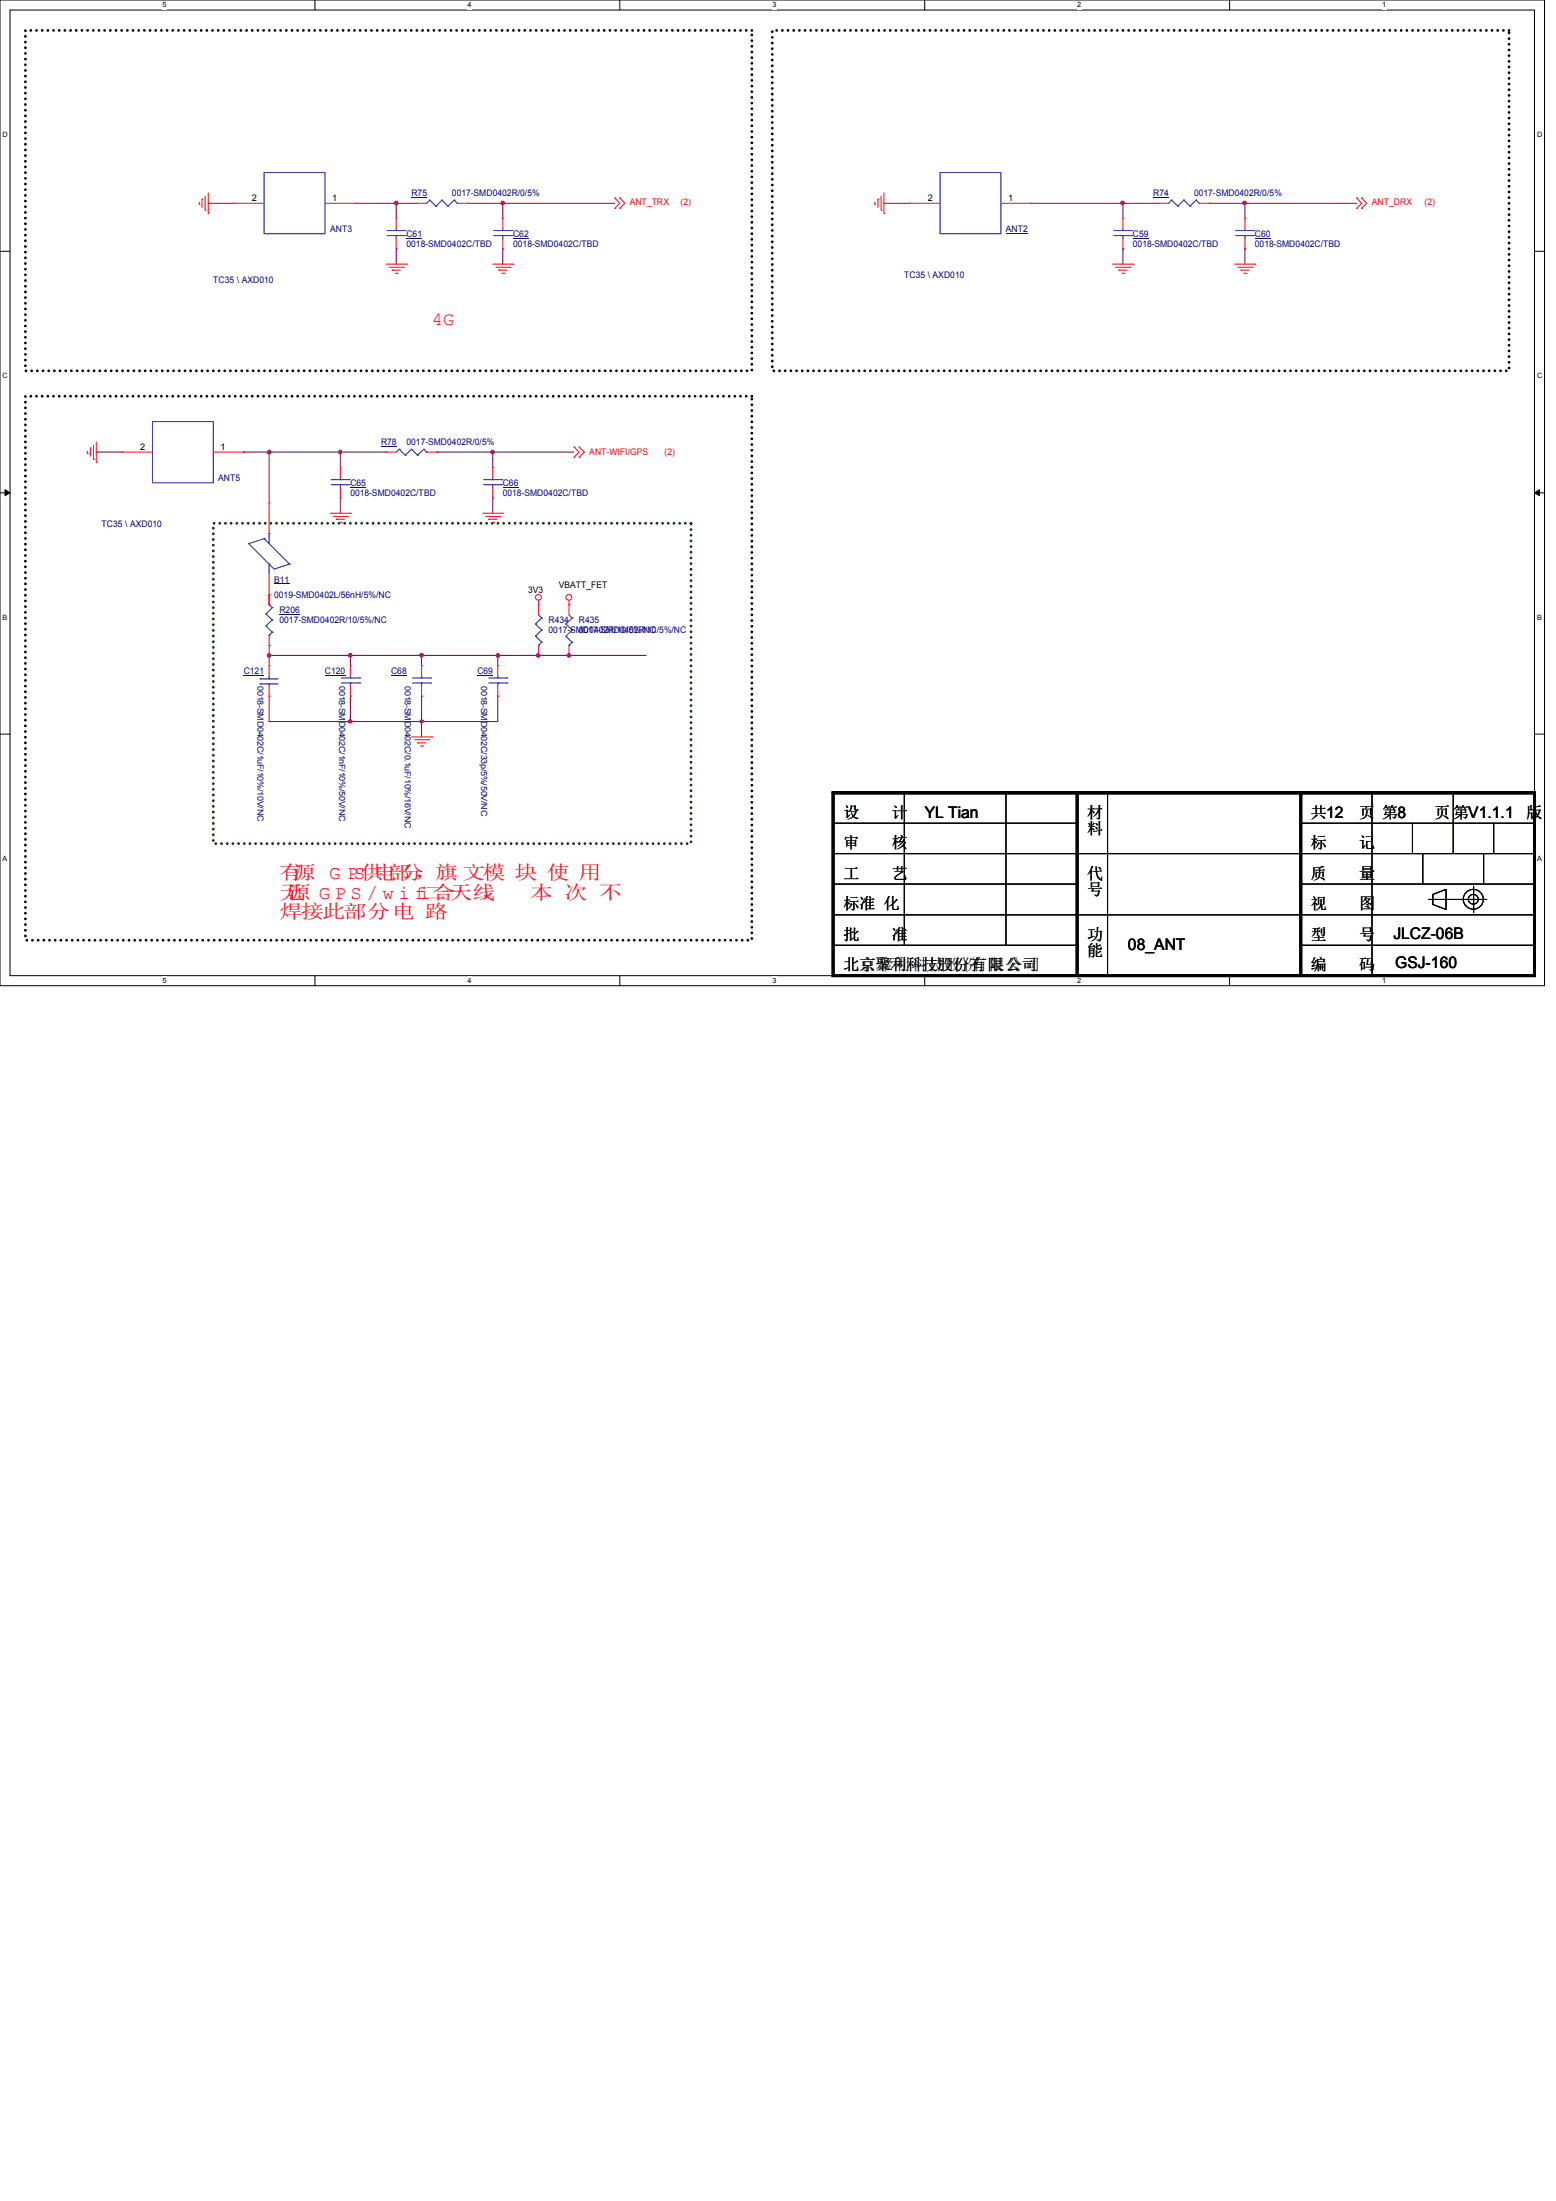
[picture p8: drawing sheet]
<svg xmlns="http://www.w3.org/2000/svg" width="210mm" height="297mm" viewBox="0 0 210 297" stroke-linecap="round" stroke-linejoin="round" font-family="sans-serif">
<path d="M0 0h208.4v133h-208.4zM1.4 1.4h205.7v130.3h-205.7z" fill="none" stroke="#000" stroke-width=".13"/>
<g fill="#fff">
<path d="M21.9 .1h.6v1.1h-.6z"/>
<path d="M21.9 131.8h.6v1.1h-.6z"/>
</g>
<path d="M42.5 0v1.4M42.5 131.7v1.3" fill="none" stroke="#000" stroke-width=".13"/>
<g fill="#fff">
<path d="M63.1 .1h.5v1.1h-.5z"/>
<path d="M63.1 131.8h.5v1.1h-.5z"/>
</g>
<path d="M83.7 0v1.4M83.7 131.7v1.3" fill="none" stroke="#000" stroke-width=".13"/>
<g fill="#fff">
<path d="M104.2 .1h.6v1.1h-.6z"/>
<path d="M104.2 131.8h.6v1.1h-.6z"/>
</g>
<path d="M124.8 0v1.4M124.8 131.7v1.3" fill="none" stroke="#000" stroke-width=".13"/>
<g fill="#fff">
<path d="M145.4 .1h.5v1.1h-.5z"/>
<path d="M145.4 131.8h.5v1.1h-.5z"/>
</g>
<path d="M165.9 0v1.4M165.9 131.7v1.3" fill="none" stroke="#000" stroke-width=".13"/>
<g fill="#fff">
<path d="M186.5 .1h.6v1.1h-.6z"/>
<path d="M186.5 131.8h.6v1.1h-.6z"/>
<path d="M.3 17.6h.8v1.1h-.8z"/>
<path d="M207.4 17.6h.8v1.1h-.8z"/>
<path d="M.3 50.2h.8v1.1h-.8z"/>
<path d="M207.4 50.2h.8v1.1h-.8z"/>
</g>
<path d="M0 33.9h1.4M207.1 33.9h1.3" fill="none" stroke="#000" stroke-width=".13"/>
<g fill="#fff">
<path d="M.3 82.8h.7v1.1h-.7z"/>
<path d="M207.4 82.8h.7v1.1h-.7z"/>
</g>
<path d="M0 66.5h1.4M207.1 66.5h1.3" fill="none" stroke="#000" stroke-width=".13"/>
<path d="M.7 66.1l.7 .4-.7 .4zM207.1 66.5l.7-.4v.8z" fill="#000" stroke="#000" stroke-width=".13"/>
<g fill="#fff">
<path d="M.3 115.3h.7v1.1h-.7z"/>
<path d="M207.4 115.3h.7v1.1h-.7z"/>
</g>
<g fill="none" stroke="#000" stroke-width=".13">
<path d="M0 99.1h1.4M207.1 99.1h1.3M112.4 115.2h94.7M112.4 111.1h33M112.4 119.3h33M122 107v20.6M135.8 107v20.6M149.5 107v24.7M175.6 119.3h31.5M175.6 111.1h31.5M185.2 107v24.7M190.6 111.1v4.1"/>
<path d="M192 115.2v4.1M196.1 107v8.2M198.9 119.6v3.5M200.2 115.2v4.1M201.6 111.1v4.1M112.4 123.4h94.7M112.4 127.6h33M175.6 127.6h31.5M192.8 121.4h7.9M193.4 120.7l1.8-.7v2.7l-1.8-.7z"/>
<circle cx="198.8" cy="121.4" r=".67"/>
<circle cx="198.8" cy="121.4" r="1.35"/>
</g>
<path d="M28.8 70.6h64.5v43.2h-64.5z" fill="none" stroke="#004000" stroke-width=".38" stroke-dasharray="0 .8"/>
<path d="M3.4 4.1h98.1v45.9h-98.1zM104.2 4.1h99.5v45.9h-99.5zM3.4 53.5h98.1v73.4h-98.1z" fill="none" stroke="#000" stroke-width=".38" stroke-dasharray="0 .8"/>
<g fill="none" stroke="#800040" stroke-width=".13">
<path d="M28.1 27.4h.1M28.1 27.4h3.4M48 27.4h.1M48 27.4h8.2M53.5 27.4h.1M53.5 33.6h.1M53.5 27.4v2.1M53.5 33.6v2M63.1 27.4h.1M63.1 27.4h19.9M67.9 27.4h.1M67.9 33.6h.1"/>
<path d="M67.9 27.4v2.1M67.9 33.6v2M119.3 27.4h.1M119.3 27.4h3.4M139.2 27.4h.1M139.2 27.4h17.1M151.6 27.4h.1M151.6 33.6h.1M151.6 27.4v2.1M151.6 33.6v2M163.2 27.4h.1M163.2 27.4h19.9"/>
<path d="M168 27.4h.1M168 33.6h.1M168 27.4v2.1M168 33.6v2M13 61h.1M13 61h3.4M32.9 61h.1M32.9 61h19.2M36.3 61h.1M36.3 61v6.9M45.9 61h.1M45.9 67.2h.1"/>
<path d="M45.9 61v2.1M45.9 67.2v2.1M59 61h.1M59 61h18.5M66.5 67.2h.1M66.5 61h.1M66.5 61v2.1M66.5 67.2v2.1M36.3 88.4h.1M36.3 87.1h.1M36.3 80.2h.1M36.3 93.9h.1"/>
<path d="M36.3 97.4h.1M36.3 88.4h50.8M36.3 80.2v1.4M36.3 87.1v2.7M36.3 93.9v3.5M47.3 88.4h.1M47.3 93.9h.1M47.3 97.4h.1M47.3 88.4v1.4M47.3 93.9v3.5M56.9 88.4h.1M56.9 97.4h.1"/>
<path d="M56.9 93.9h.1M56.9 88.4v1.4M56.9 93.9v5.5M67.2 88.4h.1M67.2 93.9h.1M67.2 88.4v1.4M67.2 93.9v3.5h-30.9M72.7 88.4h.1M76.8 88.4h.1M87.1 88.4h.1"/>
</g>
<g fill="#f0f" stroke="#f0f" stroke-width=".13">
<circle cx="53.5" cy="27.4" r=".25"/>
<circle cx="67.9" cy="27.4" r=".25"/>
<circle cx="151.5" cy="27.4" r=".25"/>
<circle cx="168" cy="27.4" r=".25"/>
<circle cx="66.5" cy="61" r=".24"/>
<circle cx="56.9" cy="88.4" r=".25"/>
<circle cx="47.3" cy="88.4" r=".25"/>
<circle cx="67.2" cy="88.4" r=".25"/>
<circle cx="36.3" cy="88.4" r=".25"/>
<circle cx="56.9" cy="97.4" r=".24"/>
<circle cx="47.3" cy="97.4" r=".24"/>
<circle cx="45.9" cy="61" r=".24"/>
<circle cx="36.3" cy="61" r=".25"/>
<circle cx="72.6" cy="88.4" r=".25"/>
<circle cx="76.8" cy="88.4" r=".24"/>
</g>
<g fill="none" stroke="#f00" stroke-width=".13">
<path d="M26.9 27.6h.1M26.9 27.3v.3M27.3 26.9h.1M27.3 26.9v1.1M27.7 28.4h.1M27.7 26.5v1.9M28.1 28.8h.1M28.1 26v2.8M31.5 27.4h.1M31.5 27.4h4.1M43.9 27.4h4.1M48 27.4h.1"/>
<path d="M52.1 35.6h2.8M52.5 36.1h1.9M52.9 36.4h.1M52.9 36.4h1.1M53.3 36.9h.3M53.5 29.5h.1M53.5 33.6h.1M53.5 29.5v1.4M53.5 32.2v1.4M53.6 36.9h.1M54.4 36.1h.1M54.9 35.6h.1"/>
<path d="M56.2 27.4h.1M56.2 27.4h1.4M61.7 27.4h1.4M63.1 27.4h.1M66.5 35.6h2.8M66.9 36.1h1.9M67.3 36.4h.1M67.3 36.4h1.1M67.7 36.9h.3M67.9 29.5h.1M67.9 33.6h.1M67.9 29.5v1.4"/>
<path d="M67.9 32.2v1.4M68 36.9h.1M68.8 36.1h.1M69.3 35.6h.1M83 28.1h.1M83 26.7h.1M83 26.7l.7 .7-.7 .7M83.7 28.1h.1M83.7 26.7h.1M83.7 26.7l.6 .7-.6 .7M118.1 27.6h.1M118.1 27.3v.3"/>
<path d="M118.5 26.9h.1M118.5 26.9v1.1M118.9 28.4h.1M118.9 26.5v1.9M119.3 28.8h.1M119.3 26v2.8M122.7 27.4h.1M122.7 27.4h4.2M135.1 27.4h4.1M139.2 27.4h.1M150.2 35.6h2.7M150.6 36.1h1.9"/>
<path d="M151 36.4h.1M151 36.4h1.1M151.4 36.9h.3M151.6 29.5h.1M151.6 33.6h.1M151.6 29.5v1.4M151.6 32.2v1.4M151.7 36.9h.1M152.5 36.1h.1M152.9 35.6h.1M156.3 27.4h.1M156.3 27.4h1.4"/>
<path d="M161.8 27.4h1.4M163.2 27.4h.1M166.6 35.6h2.8M167 36.1h2M167.5 36.4h.1M167.5 36.4h1.1M167.9 36.9h.2M168 29.5h.1M168 33.6h.1M168 29.5v1.4M168 32.2v1.4M168.1 36.9h.1"/>
<path d="M169 36.1h.1M169.4 35.6h.1M183.1 28.1h.1M183.1 26.7h.1M183.1 26.7l.7 .7-.7 .7M183.8 28.1h.1M183.8 26.7h.1M183.8 26.7l.6 .7-.6 .7M13 59.6v2.8M11.8 61.2h.1M11.8 60.9v.3M12.2 60.5h.1"/>
<path d="M12.2 60.5v1.1M12.6 62h.1M12.6 60.1v1.9M13 62.4h.1M16.4 61h.1M16.4 61h4.2M28.8 61h4.1M32.9 61h.1M36.3 67.9h.1M36.3 67.9v4.1M36.3 77.5v4.1M44.6 69.3h2.7"/>
<path d="M45 69.7h1.9M45.4 70.1h.1M45.4 70.1h1.1M45.8 70.5h.3M45.9 63.1h.1M45.9 67.2h.1M45.9 63.1v1.3M45.9 65.8v1.4M46.1 70.5h.1M46.9 69.7h.1M47.3 69.3h.1M52.1 61h.1"/>
<path d="M52.1 61h1.4M57.6 61h1.4M59 61h.1M65.2 69.3h2.7M65.5 69.7h2M66 70.1h.1M66 70.1h1.1M66.4 70.5h.2M66.5 63.1h.1M66.5 67.2h.1M66.5 63.1v1.3M66.5 65.8v1.4"/>
<path d="M66.6 70.5h.1M67.5 69.7h.1M67.9 69.3h.1M77.5 61.7h.1M77.5 60.3h.1M77.5 60.3l.6 .7-.6 .7M78.1 61.7h.1M78.1 60.3h.1M78.1 60.3l.8 .7-.8 .7M36.3 81.6h.1M36.3 80.2h.1M36.3 87.1h.1"/>
<path d="M36.3 93.9h.1M36.3 89.8h.1M36.3 85.7v1.4M36.3 89.8v1.4M36.3 92.6v1.3M47.3 89.8h.1M47.3 93.9h.1M47.3 89.8v1.4M47.3 92.6v1.3M55.5 99.4h2.8M56 99.8h1.9M56.9 89.8h.1"/>
<path d="M56.9 93.9h.1M56.9 89.8v1.4M56.9 92.6v1.3M57.9 99.8h.1M58.3 99.4h.1M67.2 89.8h.1M67.2 93.9h.1M67.2 89.8v1.4M67.2 92.6v1.3M72.7 81.6h.1M72.7 88.4h.1M72.7 81v2"/>
<path d="M72.7 87.1v1.3M76.8 81.6h.1M76.8 88.4h.1M76.8 81v2M76.8 87.1v1.3M56.3 100.2h.1M56.3 100.2h1.1M56.8 100.7h.2M57 100.7h.1"/>
<circle cx="72.7" cy="80.6" r=".39"/>
<circle cx="76.8" cy="80.6" r=".39"/>
</g>
<path d="M112.4 107h94.7v24.7h-94.7zM112.4 107h63.2M145.4 107v24.7M175.6 107h31.5M175.6 107v24.7" fill="none" stroke="#000" stroke-width=".38"/>
<g fill="none" stroke="#00f" stroke-width=".13">
<path d="M35.6 23.3h8.3v8.2h-8.3zM52.2 31.8h2.5M52.2 31.1h2.5M53.5 31.1h.1M53.5 31.8h.1M53.5 30.9v.2M53.5 31.8v.4M54.7 31.8h.1M54.7 31.1h.1M58 27h.1M58 27l-.4 .4M58 27l.8 .8"/>
<path d="M58.8 27.8h.1M59.6 27h.1M59.6 27l-.8 .8M59.6 27l.9 .8M60.5 27.8h.1M61.3 27h.1M61.3 27l-.8 .8M61.3 27l.4 .4M61.7 27.4h.1M66.6 31.8h2.5M66.6 31.1h2.5M67.9 31.1h.1"/>
<path d="M67.9 31.8h.1M67.9 30.9v.2M67.9 31.8v.4M69.1 31.8h.1M69.1 31.1h.1M126.9 23.3h8.2v8.2h-8.2zM150.3 31.8h2.5M150.3 31.1h2.5M151.6 31.1h.1M151.6 31.8h.1M151.6 30.9v.2M151.6 31.8v.4"/>
<path d="M152.8 31.8h.1M152.8 31.1h.1M158.1 27h.1M158.1 27l-.4 .4M158.1 27l.9 .8M159 27.8h.1M159.8 27h.1M159.8 27l-.8 .8M159.8 27l.8 .8M160.6 27.8h.1M161.4 27h.1M161.4 27l-.8 .8"/>
<path d="M161.4 27l.4 .4M161.8 27.4h.1M166.8 31.8h2.4M166.8 31.1h2.4M168 31.1h.1M168 31.8h.1M168 30.9v.2M168 31.8v.4M169.2 31.8h.1M169.2 31.1h.1M20.6 56.9h8.2v8.3h-8.2zM33.6 73.4h.1"/>
<path d="M33.6 73.4l3.4 3.4 2.1-.7M35.6 72.7h.1M35.6 72.7l3.5 3.4M35.6 72.7l-2 .7M36.3 76.1h.1M36.3 72h.1M36.3 72v1.4M36.3 76.1v1.4M39.1 76.1h.1M44.7 65.4h2.5M44.7 64.7h2.5M45.9 64.7h.1"/>
<path d="M45.9 65.4h.1M45.9 64.4v.3M45.9 65.4v.4M47.2 65.4h.1M47.2 64.7h.1M53.9 60.6h.1M53.9 60.6l-.4 .4M53.9 60.6l.8 .8M54.7 61.4h.1M55.5 60.6h.1M55.5 60.6l-.8 .8M55.5 60.6l.8 .8"/>
<path d="M56.3 61.4h.1M57.2 60.6h.1M57.2 60.6l-.9 .8M57.2 60.6l.4 .4M57.6 61h.1M65.3 65.4h2.4M65.3 64.7h2.4M66.5 64.7h.1M66.5 65.4h.1M66.5 64.4v.3M66.5 65.4v.4M67.7 65.4h.1"/>
<path d="M67.7 64.7h.1M35.1 91.6h.1M35.1 92.3h.1M35.1 91.6h2.4M35.1 92.3h2.4M35.9 82.8h.1M35.9 84.5h.1M35.9 82.8l.8 .9M35.9 84.5l.8 .8M36.3 85.7h.1M36.3 92.3h.1M36.3 91.6h.1"/>
<path d="M36.3 91.2v.4M36.3 92.3v.3M36.3 81.6l.4 .4M36.7 82h.1M36.7 83.7h.1M36.7 85.3h.1M36.7 82l-.8 .8M36.7 83.7l-.8 .8M36.7 85.3l-.4 .4M46.1 92.2h2.5M46.1 91.5h2.5M47.3 91.5h.1"/>
<path d="M47.3 92.2h.1M47.3 91.2v.3M47.3 92.2v.4M48.6 92.2h.1M48.6 91.5h.1M55.7 92.2h2.4M55.7 91.5h2.4M56.9 91.5h.1M56.9 92.2h.1M56.9 91.2v.3M56.9 92.2v.4M58.1 92.2h.1"/>
<path d="M58.1 91.5h.1M66 92.2h2.4M66 91.5h2.4M67.2 91.5h.1M67.2 92.2h.1M67.2 91.2v.3M67.2 92.2v.4M68.4 92.2h.1M68.4 91.5h.1M72.3 84.2h.1M72.3 85.9h.1M72.3 84.2l.8 .8"/>
<path d="M72.3 85.9l.8 .8M72.7 87.1h.1M72.7 83l.4 .4M73.1 83.4h.1M73.1 85h.1M73.1 86.7h.1M73.1 83.4l-.8 .8M73.1 85l-.8 .9M73.1 86.7l-.4 .4M76.4 84.2h.1M76.4 85.9h.1M76.4 84.2l.8 .8"/>
<path d="M76.4 85.9l.8 .8M76.8 87.1h.1M76.8 83l.4 .4M77.2 83.4h.1M77.2 85h.1M77.2 86.7h.1M77.2 83.4l-.8 .8M77.2 85l-.8 .9M77.2 86.7l-.4 .4"/>
</g>
<g fill="none" stroke="#000080" stroke-width=".13">
<path d="M54.9 32.2h2.1M55.5 26.7h2.2M69.3 32.2h2.1M135.8 31.5h2.9M152.9 32.2h2.1M155.7 26.7h2.1M169.4 32.2h2.1M37 78.8h2M47.3 65.7h2.1M51.4 60.3h2.2M67.9 65.7h2.1M32.9 91.1h2.7"/>
<path d="M37.7 82.9h2.8M43.9 91.1h2.7M52.8 91.1h2.1M64.4 91.1h2.1"/>
</g>
<g font-size="2.6" fill="#f00">
<text x="37.7" y="118.7">有</text>
<text x="39.5" y="118.7">源 G PS供 部 ，旗 文模 块 使 用</text>
<text x="50.4" y="118.7">电 分</text>
<text x="37.7" y="121.2">无</text>
<text x="37.7" y="123.8">焊接此部分电 路</text>
<text x="38.8" y="121.2">源 G P S / w i fi二一</text>
<text x="58.3" y="121.2">合天线</text>
<text x="64.9" y="121.2">，</text>
<text x="71.5" y="121.2">本 次 不</text>
</g>
<text font-size="2.5" fill="#f00" x="58.3" y="43.8">4G</text>
<g font-size="2.2">
<text x="113.8" y="110.3">设</text>
<text x="120.4" y="110.3">计</text>
<text x="124.8" y="110.3">YL Tian</text>
<text x="146.7" y="110.3">材</text>
<text x="146.7" y="112.6">料</text>
<text x="176.9" y="110.3">共12</text>
<text x="183.4" y="110.3">页</text>
<text x="186.5" y="110.3">第8</text>
<text x="193.6" y="110.3">页</text>
<text x="196.1" y="110.3">第V1.1.1</text>
<text x="206" y="110.3">版</text>
<text x="113.8" y="114.4">审</text>
<text x="113.8" y="118.6">工</text>
<text x="120.4" y="114.4">核</text>
<text x="120.4" y="118.6">艺</text>
<text x="146.7" y="118.6">代</text>
<text x="176.9" y="118.6">质</text>
<text x="176.9" y="114.4">标</text>
<text x="183.4" y="118.6">量</text>
<text x="183.4" y="114.4">记</text>
<text x="113.8" y="122.7">标准 化</text>
<text x="146.7" y="120.8">号</text>
<text x="176.9" y="122.7">视</text>
<text x="183.4" y="122.7">图</text>
<text x="113.8" y="126.8">批</text>
<text x="113.8" y="130.9">北京聚利科技股份有限公司</text>
<text x="113.8" y="130.9">北京聚利科技股份有 限公司</text>
<text x="113.8" y="130.9">北京聚利科技股份</text>
<text x="120.4" y="126.8">准</text>
<text x="131.2" y="130.9">有限 公司</text>
<text x="146.7" y="126.8">功</text>
<text x="146.7" y="129">能</text>
<text x="152.2" y="128.1">08_ANT</text>
<text x="176.9" y="126.8">型</text>
<text x="176.9" y="130.9">编</text>
<text x="183.4" y="126.8">号</text>
<text x="183.4" y="130.9">码</text>
<text x="188" y="126.7">JLCZ-06B</text>
<text x="188.3" y="130.6">GSJ-160</text>
</g>
<g font-size="1.2">
<text x="34" y="27.1">2</text>
<text x="44.8" y="27.1">1</text>
<text x="125.2" y="27.1">2</text>
<text x="136.1" y="27.1">1</text>
<text x="18.9" y="60.7">2</text>
<text x="29.8" y="60.7">1</text>
<text x="71.3" y="80">3V3</text>
<text x="75.4" y="79.3">VBATT_FET</text>
</g>
<g font-size="1.2" fill="#000080">
<text x="55.5" y="26.5">R75</text>
<text x="61" y="26.5">0017-SMD0402R/0/5%</text>
<text x="155.6" y="26.5">R74</text>
<text x="161.1" y="26.5">0017-SMD0402R/0/5%</text>
<text x="44.6" y="31.3">ANT3</text>
<text x="54.9" y="32">C61</text>
<text x="54.9" y="33.4">0018-SMD0402C/TBD</text>
<text x="69.3" y="32">C62</text>
<text x="69.3" y="33.4">0018-SMD0402C/TBD</text>
<text x="135.8" y="31.3">ANT2</text>
<text x="152.9" y="32">C59</text>
<text x="152.9" y="33.4">0018-SMD0402C/TBD</text>
<text x="169.4" y="32">C60</text>
<text x="169.4" y="33.4">0018-SMD0402C/TBD</text>
<text x="28.8" y="38.1">TC35 \ AXD010</text>
<text x="122" y="37.5">TC35 \ AXD010</text>
<text x="29.5" y="64.9">ANT5</text>
<text x="47.3" y="65.6">C65</text>
<text x="51.4" y="60.1">R78</text>
<text x="54.9" y="60.1">0017-SMD0402R/0/5%</text>
<text x="67.9" y="65.6">C66</text>
<text x="13.7" y="71.1">TC35 \ AXD010</text>
<text x="47.3" y="67">0018-SMD0402C/TBD</text>
<text x="67.9" y="67">0018-SMD0402C/TBD</text>
<text x="37" y="78.6">B11</text>
<text x="37" y="80.7">0019-SMD0402L/56nH/5%/NC</text>
<text x="37.7" y="82.7">R206</text>
<text x="37.7" y="84.1">0017-SMD0402R/10/5%/NC</text>
<text x="74" y="84.1">R434</text>
<text x="74" y="85.5">0017-SMD0402R/10/5%/NC</text>
<text x="78.1" y="84.1">R435</text>
<text x="78.1" y="85.5">0017-SMD0402R/10/5%/NC</text>
<text x="32.9" y="91">C121</text>
<text x="34.8" y="92.6" transform="rotate(90 34.8 92.6)">0018-SMD0402C/1uF/10%/10V/NC</text>
<text x="43.9" y="91">C120</text>
<text x="45.8" y="92.6" transform="rotate(90 45.8 92.6)">0018-SMD0402C/1nF/10%/50V/NC</text>
<text x="52.8" y="91">C68</text>
<text x="54.6" y="92.6" transform="rotate(90 54.6 92.6)">0018-SMD0402C/0.1uF/10%/16V/NC</text>
<text x="64.4" y="91">C69</text>
<text x="64.9" y="92.6" transform="rotate(90 64.9 92.6)">0018-SMD0402C/33p/5%/50V/NC</text>
</g>
<g font-size="1.2" fill="#f00">
<text x="85" y="27.7">ANT_TRX</text>
<text x="91.9" y="27.7">(2)</text>
<text x="185.1" y="27.7">ANT_DRX</text>
<text x="192.3" y="27.7">(2)</text>
<text x="79.5" y="61.3">ANT-WIFI/GPS</text>
<text x="89.7" y="61.3">(2)</text>
</g>
<g font-size="1">
<text x="21.9" y="1">5</text>
<text x="63.1" y="1">4</text>
<text x="104.2" y="1">3</text>
<text x="145.4" y="1">2</text>
<text x="186.5" y="1">1</text>
<text x=".3" y="18.5">D</text>
<text x="207.5" y="18.5">D</text>
<text x=".3" y="51">C</text>
<text x="207.5" y="51">C</text>
<text x=".3" y="83.6">B</text>
<text x="207.5" y="83.6">B</text>
<text x=".3" y="116.2">A</text>
<text x="207.5" y="116.2">A</text>
<text x="21.9" y="132.7">5</text>
<text x="63.1" y="132.7">4</text>
<text x="104.2" y="132.7">3</text>
<text x="145.4" y="132.7">2</text>
<text x="186.5" y="132.7">1</text>
</g>
</svg>
